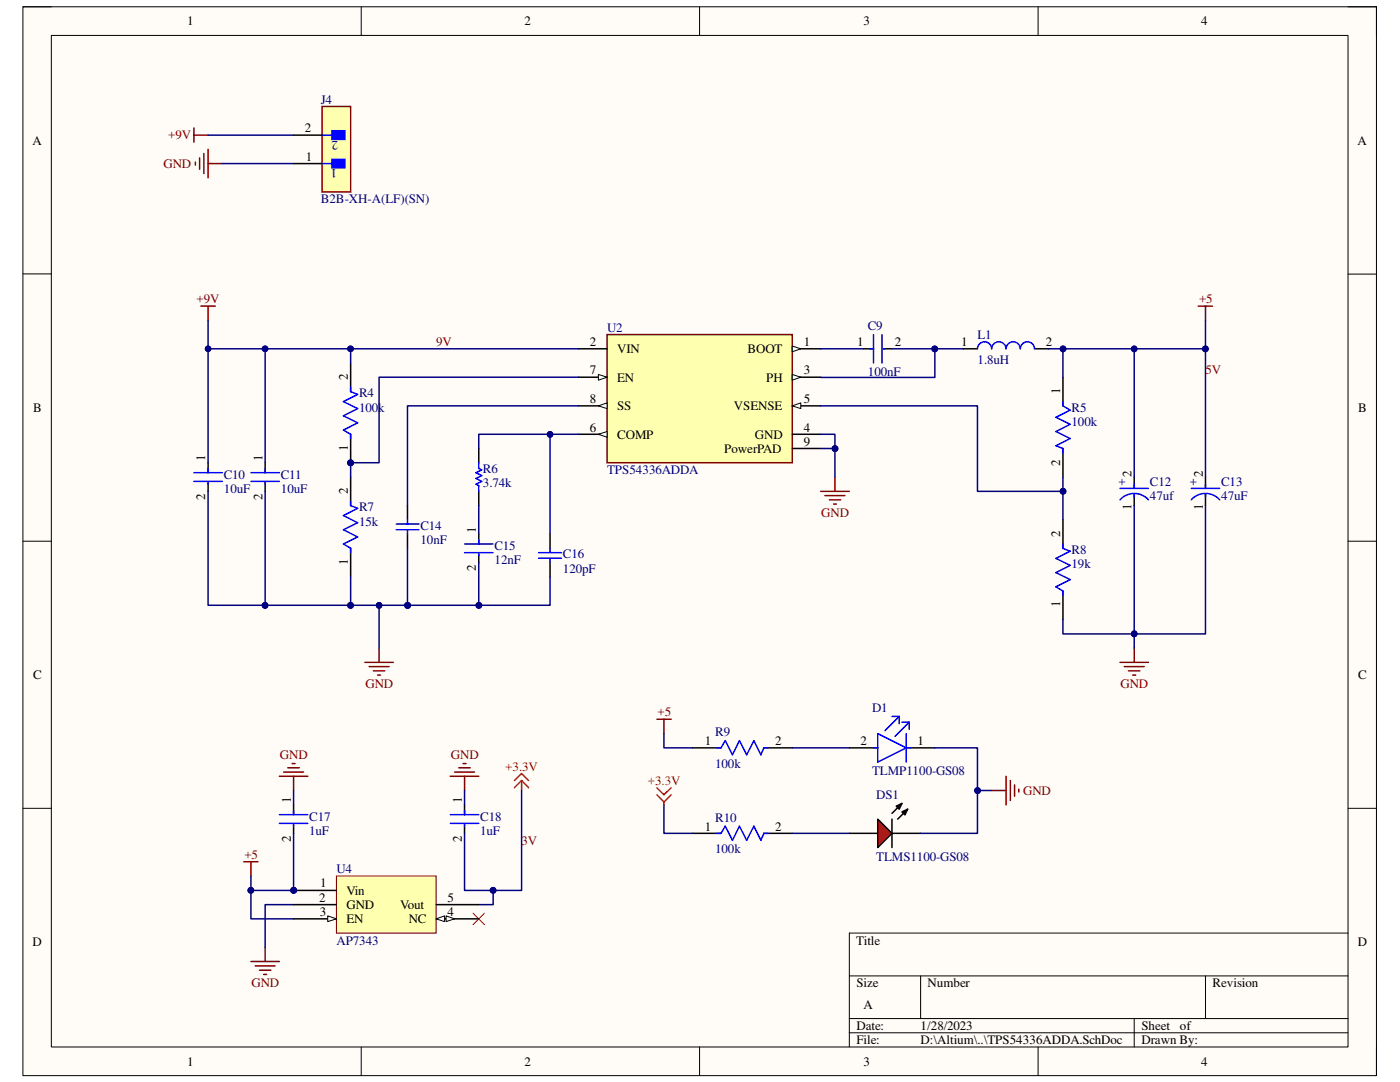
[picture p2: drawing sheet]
<svg xmlns="http://www.w3.org/2000/svg" width="279mm" height="216mm" viewBox="0 0 279 216" stroke-linecap="round" stroke-linejoin="round" font-family="sans-serif">
<path d="M4.6 1.4h270.1v213.2h-270.1z" fill-rule="evenodd" fill="#fffcf8"/>
<path d="M4.6 1.4h270.1v213.2h-270.1z" fill="none" stroke="#000" stroke-width=".2"/>
<path d="M10.2 7.1h258.8v201.8h-258.8z" fill-rule="evenodd" fill="#fffcf8"/>
<g fill="none" stroke="#000" stroke-width=".2">
<path d="M4.6 1.4h5.6M10.2 7.1h258.8v201.8h-258.8zM72.1 1.4v5.6M139.6 1.4v5.6M207.2 1.4v5.7M269 1.4h5.7v5.7M4.6 54.7h5.6M269 54.7h5.7M4.6 108h5.6M269 108h5.7M4.6 161.3h5.6M269 161.3h5.7"/>
<path d="M169.5 194.7h99.5M183.7 194.7v8.5M240.6 194.7v8.5M269 186.2h-99.5v22.7M72.1 208.9v5.7M139.6 208.9v5.7M169.5 203.2h99.5M169.5 206.1h99.5M207.2 208.9v5.7M226.4 203.2v5.7M274.7 208.9v5.7"/>
</g>
<path d="M121.2 66.8h36.9v25.5h-36.9z" fill-rule="evenodd" fill="#ffffb0"/>
<path d="M121.2 66.8h36.9v25.5h-36.9z" fill="none" stroke="#800000" stroke-width=".3"/>
<path d="M115.4 69.6h5.8M158.1 69.6h5.7" fill="none" stroke="#000" stroke-width=".3"/>
<path d="M158.1 69l1.7 .6-1.7 .6z" fill="#f8fcff"/>
<path d="M158.1 69l1.7 .6-1.7 .6z" fill="none" stroke="#000" stroke-width=".2"/>
<path d="M115.4 86.7h5.8" fill="none" stroke="#000" stroke-width=".3"/>
<path d="M119.4 86.7l1.8-.6v1.1z" fill="#f8fcff"/>
<path d="M119.4 86.7l1.8-.6v1.1z" fill="none" stroke="#000" stroke-width=".2"/>
<path d="M115.4 75.3h5.8" fill="none" stroke="#000" stroke-width=".3"/>
<path d="M119.4 74.7l1.8 .6-1.8 .6z" fill="#f8fcff"/>
<path d="M119.4 74.7l1.8 .6-1.8 .6z" fill="none" stroke="#000" stroke-width=".2"/>
<path d="M158.1 75.3h5.7" fill="none" stroke="#000" stroke-width=".3"/>
<path d="M158.1 74.7l1.7 .6-1.7 .6z" fill="#f8fcff"/>
<path d="M158.1 74.7l1.7 .6-1.7 .6z" fill="none" stroke="#000" stroke-width=".2"/>
<path d="M115.4 81h5.8" fill="none" stroke="#000" stroke-width=".3"/>
<path d="M119.4 81l1.8-.6v1.1z" fill="#f8fcff"/>
<path d="M119.4 81l1.8-.6v1.1z" fill="none" stroke="#000" stroke-width=".2"/>
<path d="M158.1 81h5.7" fill="none" stroke="#000" stroke-width=".3"/>
<path d="M158.1 81l1.7-.6v1.1z" fill="#f8fcff"/>
<path d="M158.1 81l1.7-.6v1.1z" fill="none" stroke="#000" stroke-width=".2"/>
<path d="M41.5 92.3v2M41.5 96.3v1.7M52.9 92.3v2M52.9 96.3v1.7M158.1 86.7h5.7M158.1 89.5h5.7" fill="none" stroke="#000" stroke-width=".3"/>
<path d="M38.7 94.3h5.7M38.7 96.1h5.7M41.5 93.5v.8M41.5 96.3v.3M50.1 94.3h5.7M50.1 96.1h5.7M52.9 93.5v.8M52.9 96.3v.3" fill="none" stroke="#00f" stroke-width=".3"/>
<circle cx="70" cy="92.3" r=".57" fill="#000080"/>
<circle cx="70" cy="92.3" r=".57" fill="none" stroke="#000080" stroke-width=".2"/>
<path d="M70 86.7v5.6" fill="none" stroke="#000" stroke-width=".3"/>
<circle cx="70" cy="92.3" r=".57" fill="#000080"/>
<circle cx="70" cy="92.3" r=".57" fill="none" stroke="#000080" stroke-width=".2"/>
<g fill="none" stroke="#000" stroke-width=".3">
<path d="M70 72.4v5.7M172.3 69.6h2M176.3 69.6h1.7M192.2 69.6h2.9M206.5 69.6h2.8M212.1 75.3v5.7M70 95.2v5.7M95.5 89.5v2.8M95.5 98v2.9M212.1 89.5v5.7M226.4 95.2v2.3M226.4 98.6v2.3"/>
<path d="M240.6 95.2v2.3M240.6 98.6v2.3M70 109.4v5.7M81.3 100.9v2.8M81.3 106.6v2.8M95.5 106.6v1.9M95.5 110.5v1.8M109.8 106.6v2.8M109.8 112.3v2.8M212.1 103.7v5.7M212.1 117.9v5.7M58.6 160.6v2"/>
<path d="M58.6 164.5v1.8M92.7 160.6v2M92.7 164.5v1.8M169.5 166.3h5.7M178 166.3h5.7"/>
</g>
<g fill="none" stroke="#00f" stroke-width=".3">
<path d="M70 77.3v.8l1.4 .6-2.9 1.4 2.9 1.4-2.9 1.5 2.9 1.4-2.9 1.4 1.5 .9v.8M173.5 69.6h.8M174.3 66.8v5.6M176 66.8v5.6M176.3 69.6h.3M195.1 69.6a1.42 1.42 0 0 1 1.4-1.4 1.42 1.42 0 0 1 1.4 1.4 1.44 1.44 0 0 1 1.4-1.4 1.44 1.44 0 0 1 1.5 1.4 1.42 1.42 0 0 1 1.4-1.4 1.42 1.42 0 0 1 1.4 1.4 1.42 1.42 0 0 1 1.4-1.4 1.42 1.42 0 0 1 1.5 1.4M95.5 92.3v1.2l.6 .3-1.1 .5 1.1 .6-1.1 .6 1.1 .6-1.1 .5 .5 .3v1.1M212.1 80.1v.9l1.5 .8-2.9 1.5 2.9 1.4-2.9 1.4 2.9 1.4-2.9 1.4 1.4 .6v.9M223.5 99.7l.8-.6 .9-.5 .8-.1 1.5 .1 .9 .5 .8 .6M223.5 97.5h5.7M226.4 96.6v.9M226.4 98.6v.6"/>
<path d="M237.7 99.7l.8-.6 1.7-.6 1.6 .1 .9 .5 .7 .6M237.7 97.5h5.7M240.6 96.6v.9M240.6 98.6v.6M70 100v.9l1.4 .5-2.9 1.5 2.9 1.4-2.9 1.4 2.9 1.4-2.9 1.4 1.5 .9v.9M79.1 104.6h4.5M79.1 105.7h4.5M81.3 103.7v.9M81.3 105.7v.9M92.7 108.5h5.7M92.7 110.3h5.7M95.5 107.7v.8"/>
<path d="M95.5 110.5v.3M107.5 110.3h4.6M107.5 111.4h4.6M109.8 109.4v.9M109.8 111.4v.9M212.1 108.5v.9l1.5 .6-2.9 1.4 2.9 1.4-2.9 1.5 2.9 1.4-2.9 1.4 1.4 .8v.9M55.8 162.6h5.6M55.8 164.3h5.6M58.6 161.7v.9M58.6 164.5v.3M89.9 162.6h5.6M89.9 164.3h5.6"/>
<path d="M92.7 161.7v.9M92.7 164.5v.3"/>
</g>
<g fill="none" stroke="#800000" stroke-width=".3">
<path d="M40.1 61.1h2.9M41.5 61.1v2.8M239.1 61.1h2.9M240.6 61.1v2.8M163.8 98h5.7M164.6 98.9h4M165.5 99.7h2.3M166.6 95.2v2.8M166.4 100.6h.5M72.8 132.2h5.7M73.7 133h3.9M74.5 133.9h2.3"/>
<path d="M75.4 134.7h.5M75.6 129.3v2.9M223.5 132.2h5.7M224.4 133h3.9M225.2 133.9h2.3M226.1 134.7h.6M226.4 129.3v2.9M55.8 154.9h5.6M56.6 154.1h4M57.4 153.2h2.3M58.3 152.4h.6M58.6 154.9v2.8"/>
<path d="M89.9 154.9h5.6M90.7 154.1h4M91.6 153.2h2.3M92.4 152.4h.6M92.7 154.9v2.8M48.6 172h2.9M50.1 172v2.8M50.1 191.9h5.7M50.9 192.7h4M51.8 193.6h2.3M52.6 194.4h.6M52.9 189v2.9"/>
</g>
<path d="M94.4 182.2l2.3 2.3M96.7 182.2l-2.3 2.3" fill="none" stroke="#f00" stroke-width=".2"/>
<path d="M175.2 163.4l2.8 2.9-2.8 2.8z" fill="#f00"/>
<path d="M138.2 149.2h5.7M152.4 149.2h5.7M169.5 149.2h5.7M180.8 149.2h5.8M138.2 166.3h5.7M152.4 166.3h5.7M175.2 163.4l2.8 2.9-2.8 2.8zM178 163.4v5.7M178.9 160.9l1.1-.6-.5 1.2zM180 162l1.1-.5-.5 1.1zM180 160.3l-2 2M181.1 161.5l-1.9 1.9" fill="none" stroke="#000" stroke-width=".3"/>
<path d="M178.9 160.9l1.1-.6-.5 1.2zM180 162l1.1-.5-.5 1.1z" fill="#000"/>
<path d="M143 149.2h.9l.8-1.4 1.5 2.8 1.4-2.8 1.4 2.8 1.5-2.8 1.3 2.8 .6-1.4h.9M174.3 149.2h.9M175.2 146.4l5.6 2.8-5.6 2.9zM178 143h1.5M179.5 143l-2.9 2.8M179.5 143v1.4M180 144.1h1.4M180.8 146.4v5.7M180.8 149.2h.9M181.4 144.1l-2.8 2.8M181.4 144.1v1.4M143 166.3h.9l.8-1.5 1.5 2.9 1.4-2.9 1.4 2.9 1.5-2.9 1.3 2.9 .6-1.4h.9" fill="none" stroke="#00f" stroke-width=".3"/>
<path d="M131.1 143.5h2.8M132.5 143.5v2.9M197.9 157.7h2.9M200.8 154.9v5.7M201.6 155.7v4M202.5 156.6v2.3M203.3 157.5v.5" fill="none" stroke="#800000" stroke-width=".3"/>
<path d="M64.3 21.3h5.7v17h-5.7z" fill-rule="evenodd" fill="#ffffb0"/>
<path d="M64.3 21.3h5.7v17h-5.7z" fill="none" stroke="#800000" stroke-width=".3"/>
<path d="M66.3 31.8h2.5v1.7h-2.5z" fill-rule="evenodd" fill="#00f"/>
<path d="M64.3 32.6h2M66.3 31.8h2.5v1.7h-2.5z" fill="none" stroke="#00f" stroke-width=".3"/>
<path d="M66.3 26.1h2.5v1.7h-2.5z" fill-rule="evenodd" fill="#00f"/>
<path d="M64.3 27h2M66.3 26.1h2.5v1.7h-2.5z" fill="none" stroke="#00f" stroke-width=".3"/>
<path d="M58.6 32.6h5.7M58.6 27h5.7" fill="none" stroke="#000" stroke-width=".3"/>
<path d="M38.7 25.5v2.9M38.7 27h2.8M39 32.3v.6M39.8 31.5v2.3M40.7 30.6v4M41.5 29.8v5.7M41.5 32.6h2.9" fill="none" stroke="#800000" stroke-width=".3"/>
<path d="M102.7 155.7l1.4-1.4 1.4 1.4M104.1 155.7l-1.4 1.5M104.1 155.7l1.4 1.5M104.1 155.7v2" fill="none" stroke="#f00" stroke-width=".3"/>
<path d="M115.4 86.7h-5.6v19.9M95.5 100.9v5.7" fill="none" stroke="#000080" stroke-width=".3"/>
<circle cx="109.8" cy="86.7" r=".56" fill="#000080"/>
<circle cx="109.8" cy="86.7" r=".56" fill="none" stroke="#000080" stroke-width=".2"/>
<path d="M109.8 86.7h-14.3v2.8" fill="none" stroke="#000080" stroke-width=".3"/>
<circle cx="109.8" cy="86.7" r=".56" fill="#000080"/>
<circle cx="109.8" cy="86.7" r=".56" fill="none" stroke="#000080" stroke-width=".2"/>
<path d="M52.9 69.6v22.7" fill="none" stroke="#000080" stroke-width=".3"/>
<circle cx="52.9" cy="69.6" r=".56" fill="#000080"/>
<circle cx="52.9" cy="69.6" r=".56" fill="none" stroke="#000080" stroke-width=".2"/>
<path d="M52.9 98v22.8" fill="none" stroke="#000080" stroke-width=".3"/>
<circle cx="52.9" cy="120.8" r=".57" fill="#000080"/>
<circle cx="52.9" cy="120.8" r=".57" fill="none" stroke="#000080" stroke-width=".2"/>
<path d="M70 69.6h45.4M115.4 81h-34.1v19.9" fill="none" stroke="#000080" stroke-width=".3"/>
<circle cx="69.9" cy="69.6" r=".56" fill="#000080"/>
<circle cx="69.9" cy="69.6" r=".56" fill="none" stroke="#000080" stroke-width=".2"/>
<path d="M115.4 75.3h-39.8v17h-5.6v2.9" fill="none" stroke="#000080" stroke-width=".3"/>
<circle cx="70" cy="92.3" r=".57" fill="#000080"/>
<circle cx="70" cy="92.3" r=".57" fill="none" stroke="#000080" stroke-width=".2"/>
<path d="M163.8 69.6h8.5M178 69.6h8.6v5.7h-22.8" fill="none" stroke="#000080" stroke-width=".3"/>
<circle cx="186.5" cy="69.6" r=".57" fill="#000080"/>
<circle cx="186.5" cy="69.6" r=".57" fill="none" stroke="#000080" stroke-width=".2"/>
<path d="M226.4 69.6h14.2v25.6" fill="none" stroke="#000080" stroke-width=".3"/>
<circle cx="240.6" cy="69.6" r=".57" fill="#000080"/>
<circle cx="240.6" cy="69.6" r=".57" fill="none" stroke="#000080" stroke-width=".2"/>
<circle cx="226.4" cy="69.6" r=".56" fill="#000080"/>
<circle cx="226.4" cy="69.6" r=".56" fill="none" stroke="#000080" stroke-width=".2"/>
<path d="M226.4 100.9v25.6h-14.3v-2.9" fill="none" stroke="#000080" stroke-width=".3"/>
<circle cx="226.4" cy="126.5" r=".56" fill="#000080"/>
<circle cx="226.4" cy="126.5" r=".56" fill="none" stroke="#000080" stroke-width=".2"/>
<path d="M240.6 100.9v25.6h-14.2" fill="none" stroke="#000080" stroke-width=".3"/>
<circle cx="226.4" cy="126.5" r=".56" fill="#000080"/>
<circle cx="226.4" cy="126.5" r=".56" fill="none" stroke="#000080" stroke-width=".2"/>
<path d="M163.8 81h31.3v17h17" fill="none" stroke="#000080" stroke-width=".3"/>
<circle cx="212.2" cy="98" r=".57" fill="#000080"/>
<circle cx="212.2" cy="98" r=".57" fill="none" stroke="#000080" stroke-width=".2"/>
<path d="M163.8 86.7h2.8v2.8h-2.8" fill="none" stroke="#000080" stroke-width=".3"/>
<circle cx="166.6" cy="89.5" r=".57" fill="#000080"/>
<circle cx="166.6" cy="89.5" r=".57" fill="none" stroke="#000080" stroke-width=".2"/>
<path d="M166.6 89.5v5.7" fill="none" stroke="#000080" stroke-width=".3"/>
<circle cx="166.6" cy="89.5" r=".57" fill="#000080"/>
<circle cx="166.6" cy="89.5" r=".57" fill="none" stroke="#000080" stroke-width=".2"/>
<path d="M226.4 126.5v2.8" fill="none" stroke="#000080" stroke-width=".3"/>
<circle cx="226.4" cy="126.5" r=".56" fill="#000080"/>
<circle cx="226.4" cy="126.5" r=".56" fill="none" stroke="#000080" stroke-width=".2"/>
<path d="M95.5 112.3v8.5h-14.2" fill="none" stroke="#000080" stroke-width=".3"/>
<circle cx="95.6" cy="120.8" r=".57" fill="#000080"/>
<circle cx="95.6" cy="120.8" r=".57" fill="none" stroke="#000080" stroke-width=".2"/>
<circle cx="81.3" cy="120.8" r=".57" fill="#000080"/>
<circle cx="81.3" cy="120.8" r=".57" fill="none" stroke="#000080" stroke-width=".2"/>
<path d="M109.8 115.1v5.7h-14.3" fill="none" stroke="#000080" stroke-width=".3"/>
<circle cx="95.6" cy="120.8" r=".57" fill="#000080"/>
<circle cx="95.6" cy="120.8" r=".57" fill="none" stroke="#000080" stroke-width=".2"/>
<path d="M70 115.1v5.7" fill="none" stroke="#000080" stroke-width=".3"/>
<circle cx="70" cy="120.8" r=".57" fill="#000080"/>
<circle cx="70" cy="120.8" r=".57" fill="none" stroke="#000080" stroke-width=".2"/>
<path d="M75.6 120.8v8.5" fill="none" stroke="#000080" stroke-width=".3"/>
<circle cx="75.7" cy="120.8" r=".56" fill="#000080"/>
<circle cx="75.7" cy="120.8" r=".56" fill="none" stroke="#000080" stroke-width=".2"/>
<path d="M81.3 109.4v11.4" fill="none" stroke="#000080" stroke-width=".3"/>
<circle cx="81.3" cy="120.8" r=".57" fill="#000080"/>
<circle cx="81.3" cy="120.8" r=".57" fill="none" stroke="#000080" stroke-width=".2"/>
<path d="M41.5 63.9v5.7" fill="none" stroke="#000080" stroke-width=".3"/>
<circle cx="41.5" cy="69.6" r=".55" fill="#000080"/>
<circle cx="41.5" cy="69.6" r=".55" fill="none" stroke="#000080" stroke-width=".2"/>
<path d="M240.6 63.9v5.7" fill="none" stroke="#000080" stroke-width=".3"/>
<circle cx="240.6" cy="69.6" r=".57" fill="#000080"/>
<circle cx="240.6" cy="69.6" r=".57" fill="none" stroke="#000080" stroke-width=".2"/>
<path d="M50.1 177.7v5.6h8.5" fill="none" stroke="#000080" stroke-width=".3"/>
<circle cx="50.1" cy="177.7" r=".57" fill="#000080"/>
<circle cx="50.1" cy="177.7" r=".57" fill="none" stroke="#000080" stroke-width=".2"/>
<path d="M186.6 69.6h5.6M58.6 180.5h-5.7v8.5" fill="none" stroke="#000080" stroke-width=".3"/>
<circle cx="186.5" cy="69.6" r=".57" fill="#000080"/>
<circle cx="186.5" cy="69.6" r=".57" fill="none" stroke="#000080" stroke-width=".2"/>
<path d="M212.1 69.6v5.7" fill="none" stroke="#000080" stroke-width=".3"/>
<circle cx="212.2" cy="69.6" r=".57" fill="#000080"/>
<circle cx="212.2" cy="69.6" r=".57" fill="none" stroke="#000080" stroke-width=".2"/>
<path d="M58.6 166.3v11.4h-8.5v-2.9" fill="none" stroke="#000080" stroke-width=".3"/>
<circle cx="58.6" cy="177.7" r=".57" fill="#000080"/>
<circle cx="58.6" cy="177.7" r=".57" fill="none" stroke="#000080" stroke-width=".2"/>
<circle cx="50.1" cy="177.7" r=".57" fill="#000080"/>
<circle cx="50.1" cy="177.7" r=".57" fill="none" stroke="#000080" stroke-width=".2"/>
<path d="M41.5 98v22.8h39.8M58.6 157.7v2.9M92.7 157.7v2.9" fill="none" stroke="#000080" stroke-width=".3"/>
<circle cx="52.9" cy="120.8" r=".57" fill="#000080"/>
<circle cx="52.9" cy="120.8" r=".57" fill="none" stroke="#000080" stroke-width=".2"/>
<circle cx="70" cy="120.8" r=".57" fill="#000080"/>
<circle cx="70" cy="120.8" r=".57" fill="none" stroke="#000080" stroke-width=".2"/>
<circle cx="75.7" cy="120.8" r=".56" fill="#000080"/>
<circle cx="75.7" cy="120.8" r=".56" fill="none" stroke="#000080" stroke-width=".2"/>
<circle cx="81.3" cy="120.8" r=".57" fill="#000080"/>
<circle cx="81.3" cy="120.8" r=".57" fill="none" stroke="#000080" stroke-width=".2"/>
<path d="M209.3 69.6h17.1v25.6" fill="none" stroke="#000080" stroke-width=".3"/>
<circle cx="212.2" cy="69.6" r=".57" fill="#000080"/>
<circle cx="212.2" cy="69.6" r=".57" fill="none" stroke="#000080" stroke-width=".2"/>
<circle cx="226.4" cy="69.6" r=".56" fill="#000080"/>
<circle cx="226.4" cy="69.6" r=".56" fill="none" stroke="#000080" stroke-width=".2"/>
<path d="M70 72.4v-2.8h-28.5v22.7" fill="none" stroke="#000080" stroke-width=".3"/>
<circle cx="41.5" cy="69.6" r=".55" fill="#000080"/>
<circle cx="41.5" cy="69.6" r=".55" fill="none" stroke="#000080" stroke-width=".2"/>
<circle cx="52.9" cy="69.6" r=".56" fill="#000080"/>
<circle cx="52.9" cy="69.6" r=".56" fill="none" stroke="#000080" stroke-width=".2"/>
<circle cx="69.9" cy="69.6" r=".56" fill="#000080"/>
<circle cx="69.9" cy="69.6" r=".56" fill="none" stroke="#000080" stroke-width=".2"/>
<path d="M212.1 95.2v8.5" fill="none" stroke="#000080" stroke-width=".3"/>
<circle cx="212.2" cy="98" r=".57" fill="#000080"/>
<circle cx="212.2" cy="98" r=".57" fill="none" stroke="#000080" stroke-width=".2"/>
<path d="M158.1 149.2h11.4M186.6 149.2h8.5v8.5h2.8M158.1 166.3h11.4" fill="none" stroke="#000080" stroke-width=".3"/>
<circle cx="195.1" cy="157.8" r=".57" fill="#000080"/>
<circle cx="195.1" cy="157.8" r=".57" fill="none" stroke="#000080" stroke-width=".2"/>
<path d="M195.1 157.7v8.6h-11.4" fill="none" stroke="#000080" stroke-width=".3"/>
<circle cx="195.1" cy="157.8" r=".57" fill="#000080"/>
<circle cx="195.1" cy="157.8" r=".57" fill="none" stroke="#000080" stroke-width=".2"/>
<path d="M41.5 27h17.1M44.4 32.6h14.2M104.1 157.7v20h-11.4v-11.4M132.5 146.4v2.8h5.7M132.5 160.6v5.7h5.7" fill="none" stroke="#000080" stroke-width=".3"/>
<circle cx="98.4" cy="177.7" r=".57" fill="#000080"/>
<circle cx="98.4" cy="177.7" r=".57" fill="none" stroke="#000080" stroke-width=".2"/>
<path d="M98.4 177.7v2.8h-2.9" fill="none" stroke="#000080" stroke-width=".3"/>
<circle cx="98.4" cy="177.7" r=".57" fill="#000080"/>
<circle cx="98.4" cy="177.7" r=".57" fill="none" stroke="#000080" stroke-width=".2"/>
<path d="M131.1 157.2l1.4 1.4 1.4-1.4M131.1 158.6l1.4 1.4M133.9 158.6l-1.4 1.4M132.5 160v.6" fill="none" stroke="#f00" stroke-width=".3"/>
<circle cx="58.6" cy="177.7" r=".57" fill="#000080"/>
<circle cx="58.6" cy="177.7" r=".57" fill="none" stroke="#000080" stroke-width=".2"/>
<path d="M67.1 174.8h19.9v11.4h-19.9z" fill-rule="evenodd" fill="#ffffb0"/>
<path d="M67.1 174.8h19.9v11.4h-19.9z" fill="none" stroke="#800000" stroke-width=".2"/>
<path d="M58.6 177.7h8.5" fill="none" stroke="#000" stroke-width=".3"/>
<circle cx="58.6" cy="177.7" r=".57" fill="#000080"/>
<circle cx="58.6" cy="177.7" r=".57" fill="none" stroke="#000080" stroke-width=".2"/>
<path d="M58.6 180.5h8.5M58.6 183.3h8.5" fill="none" stroke="#000" stroke-width=".3"/>
<path d="M65.4 182.8l1.7 .5-1.7 .6z" fill="#f8fcff"/>
<path d="M65.4 182.8l1.7 .5-1.7 .6z" fill="none" stroke="#000" stroke-width=".2"/>
<path d="M87 183.3h8.5" fill="none" stroke="#000" stroke-width=".3"/>
<path d="M87 183.3l1.7-.5v1.1z" fill="#f8fcff"/>
<path d="M87 183.3l1.7-.5v1.1z" fill="none" stroke="#000" stroke-width=".2"/>
<path d="M89 182.8l1.7 .5-1.7 .6z" fill="#f8fcff"/>
<path d="M89 182.8l1.7 .5-1.7 .6z" fill="none" stroke="#000" stroke-width=".2"/>
<path d="M87 180.5h8.5" fill="none" stroke="#000" stroke-width=".3"/>
<g font-size="2.6">
<text x="37.4" y="5.1">1</text>
<text x="104.7" y="5.1">2</text>
<text x="172.3" y="5.1">3</text>
<text x="239.7" y="5.1">4</text>
<text x="6.5" y="28.9">A</text>
<text x="60.8" y="26.4">2</text>
<text x="270.9" y="28.9">A</text>
<text x="61" y="32.1">1</text>
<text x="117.7" y="69">2</text>
<text x="123.1" y="70.5">VIN</text>
<text x="149.2" y="70.5">BOOT</text>
<text x="160.4" y="69">1</text>
<text x="171.1" y="69">1</text>
<text x="178.6" y="69">2</text>
<text x="191.9" y="69">1</text>
<text x="208.7" y="69">2</text>
<text x="69.4" y="75.9" transform="rotate(-90 69.4 75.9)">2</text>
<text x="117.7" y="74.7">7</text>
<text x="123.1" y="76.2">EN</text>
<text x="152.9" y="76.2">PH</text>
<text x="160.4" y="74.7">3</text>
<text x="6.6" y="82.2">B</text>
<text x="117.7" y="80.4">8</text>
<text x="123.1" y="81.8">SS</text>
<text x="146.5" y="81.8">VSENSE</text>
<text x="160.4" y="80.4">5</text>
<text x="211.6" y="78.7" transform="rotate(-90 211.6 78.7)">1</text>
<text x="271.1" y="82.2">B</text>
<text x="69.4" y="89.9" transform="rotate(-90 69.4 89.9)">1</text>
<text x="117.7" y="86.1">6</text>
<text x="123.1" y="87.5">COMP</text>
<text x="150.7" y="87.5">GND</text>
<text x="160.4" y="88.9">9</text>
<text x="160.4" y="86.1">4</text>
<text x="41" y="92.1" transform="rotate(-90 41 92.1)">1</text>
<text x="52.4" y="92.1" transform="rotate(-90 52.4 92.1)">1</text>
<text x="144.5" y="90.4">PowerPAD</text>
<text x="211.6" y="93" transform="rotate(-90 211.6 93)">2</text>
<text x="225.8" y="95.2" transform="rotate(-90 225.8 95.2)">2</text>
<text x="240" y="95.2" transform="rotate(-90 240 95.2)">2</text>
<text x="41" y="99.8" transform="rotate(-90 41 99.8)">2</text>
<text x="52.4" y="99.8" transform="rotate(-90 52.4 99.8)">2</text>
<text x="69.4" y="98.6" transform="rotate(-90 69.4 98.6)">2</text>
<text x="225.8" y="101.9" transform="rotate(-90 225.8 101.9)">1</text>
<text x="240" y="101.9" transform="rotate(-90 240 101.9)">1</text>
<text x="95" y="106.3" transform="rotate(-90 95 106.3)">1</text>
<text x="211.6" y="107.1" transform="rotate(-90 211.6 107.1)">2</text>
<text x="69.4" y="112.6" transform="rotate(-90 69.4 112.6)">1</text>
<text x="95" y="114" transform="rotate(-90 95 114)">2</text>
<text x="211.6" y="121.2" transform="rotate(-90 211.6 121.2)">1</text>
<text x="6.6" y="135.5">C</text>
<text x="271.1" y="135.5">C</text>
<text x="140.7" y="148.7">1</text>
<text x="154.7" y="148.7">2</text>
<text x="171.7" y="148.7">2</text>
<text x="183.1" y="148.7">1</text>
<text x="58" y="160.3" transform="rotate(-90 58 160.3)">1</text>
<text x="92.2" y="160.3" transform="rotate(-90 92.2 160.3)">1</text>
<text x="140.7" y="165.7">1</text>
<text x="154.7" y="165.7">2</text>
<text x="58" y="168" transform="rotate(-90 58 168)">2</text>
<text x="92.2" y="168" transform="rotate(-90 92.2 168)">2</text>
<text x="63.7" y="180">2</text>
<text x="63.9" y="177.1">1</text>
<text x="69.1" y="178.5">Vin</text>
<text x="89.3" y="180">5</text>
<text x="63.8" y="182.8">3</text>
<text x="69.1" y="181.4">GND</text>
<text x="69.1" y="184.2">EN</text>
<text x="79.9" y="181.4">Vout</text>
<text x="81.6" y="184.2">NC</text>
<text x="89.3" y="182.8">4</text>
<text x="6.5" y="188.8">D</text>
<text x="170.9" y="188.5">Title</text>
<text x="271" y="188.8">D</text>
<text x="170.9" y="197">Size</text>
<text x="185.1" y="197">Number</text>
<text x="242" y="197">Revision</text>
<text x="172.3" y="201.3">A</text>
<text x="170.9" y="205.5">Date:</text>
<text x="170.9" y="208.4">File:</text>
<text x="183.7" y="205.5">1/28/2023</text>
<text x="183.7" y="208.4">D:\Altium\..\TPS54336ADDA.SchDoc</text>
<text x="227.8" y="205.5">Sheet</text>
<text x="227.8" y="208.4">Drawn By:</text>
<text x="235.5" y="205.5">of</text>
<text x="37.4" y="212.6">1</text>
<text x="104.7" y="212.6">2</text>
<text x="172.3" y="212.6">3</text>
<text x="239.7" y="212.6">4</text>
</g>
<g font-size="2.6" fill="#000080">
<text x="64" y="20.7">J4</text>
<text x="67.5" y="28.1" transform="rotate(180 67.5 28.1)">2</text>
<text x="67.3" y="33.8" transform="rotate(180 67.3 33.8)">1</text>
<text x="64" y="40.6">B2B-XH-A(LF)(SN)</text>
<text x="173.2" y="65.9">C9</text>
<text x="121.2" y="66.2">U2</text>
<text x="195.1" y="67.6">L1</text>
<text x="173.2" y="75">100nF</text>
<text x="195.1" y="72.7">1.8uH</text>
<text x="71.7" y="79.3">R4</text>
<text x="71.7" y="82.1">100k</text>
<text x="213.9" y="82.1">R5</text>
<text x="213.9" y="85">100k</text>
<text x="44.7" y="95.5">C10</text>
<text x="56" y="95.5">C11</text>
<text x="96.4" y="94.4">R6</text>
<text x="121.2" y="94.7">TPS54336ADDA</text>
<text x="44.7" y="98.3">10uF</text>
<text x="56" y="98.3">10uF</text>
<text x="96.4" y="97.2">3.74k</text>
<text x="223.2" y="96.9">+</text>
<text x="229.5" y="96.9">C12</text>
<text x="229.5" y="99.7">47uf</text>
<text x="237.4" y="96.9">+</text>
<text x="243.7" y="96.9">C13</text>
<text x="243.7" y="99.7">47uF</text>
<text x="71.7" y="102">R7</text>
<text x="71.7" y="104.9">15k</text>
<text x="83.9" y="105.7">C14</text>
<text x="83.9" y="108.6">10nF</text>
<text x="98.7" y="109.7">C15</text>
<text x="98.7" y="112.6">12nF</text>
<text x="112.4" y="111.4">C16</text>
<text x="213.9" y="110.6">R8</text>
<text x="213.9" y="113.4">19k</text>
<text x="112.4" y="114.3">120pF</text>
<text x="174" y="142.1">D1</text>
<text x="142.7" y="146.9">R9</text>
<text x="142.7" y="153.2">100k</text>
<text x="174" y="154.6">TLMP1100-GS08</text>
<text x="174.9" y="159.5">DS1</text>
<text x="61.7" y="163.7">C17</text>
<text x="61.7" y="166.6">1uF</text>
<text x="95.8" y="163.7">C18</text>
<text x="95.8" y="166.6">1uF</text>
<text x="142.7" y="164">R10</text>
<text x="142.7" y="170.3">100k</text>
<text x="174.9" y="171.7">TLMS1100-GS08</text>
<text x="67.1" y="174.2">U4</text>
<text x="67.1" y="188.5">AP7343</text>
</g>
<g font-size="2.6" fill="#800000">
<text x="33.6" y="27.8">+9V</text>
<text x="32.6" y="33.5">GND</text>
<text x="39.2" y="60.5">+9V</text>
<text x="239.3" y="60.5">+5</text>
<text x="87" y="69">9V</text>
<text x="240.6" y="74.7">5V</text>
<text x="163.9" y="103.2">GND</text>
<text x="72.9" y="137.3">GND</text>
<text x="223.6" y="137.3">GND</text>
<text x="131.2" y="143">+5</text>
<text x="55.9" y="151.5">GND</text>
<text x="90" y="151.5">GND</text>
<text x="204.2" y="158.6">GND</text>
<text x="48.8" y="171.4">+5</text>
<text x="104.1" y="168.6">3V</text>
<text x="50.2" y="197">GND</text>
</g>
<g font-size="2.6" fill="#f00">
<text x="100.8" y="153.8">+3.3V</text>
<text x="129.3" y="156.6">+3.3V</text>
</g>
</svg>
